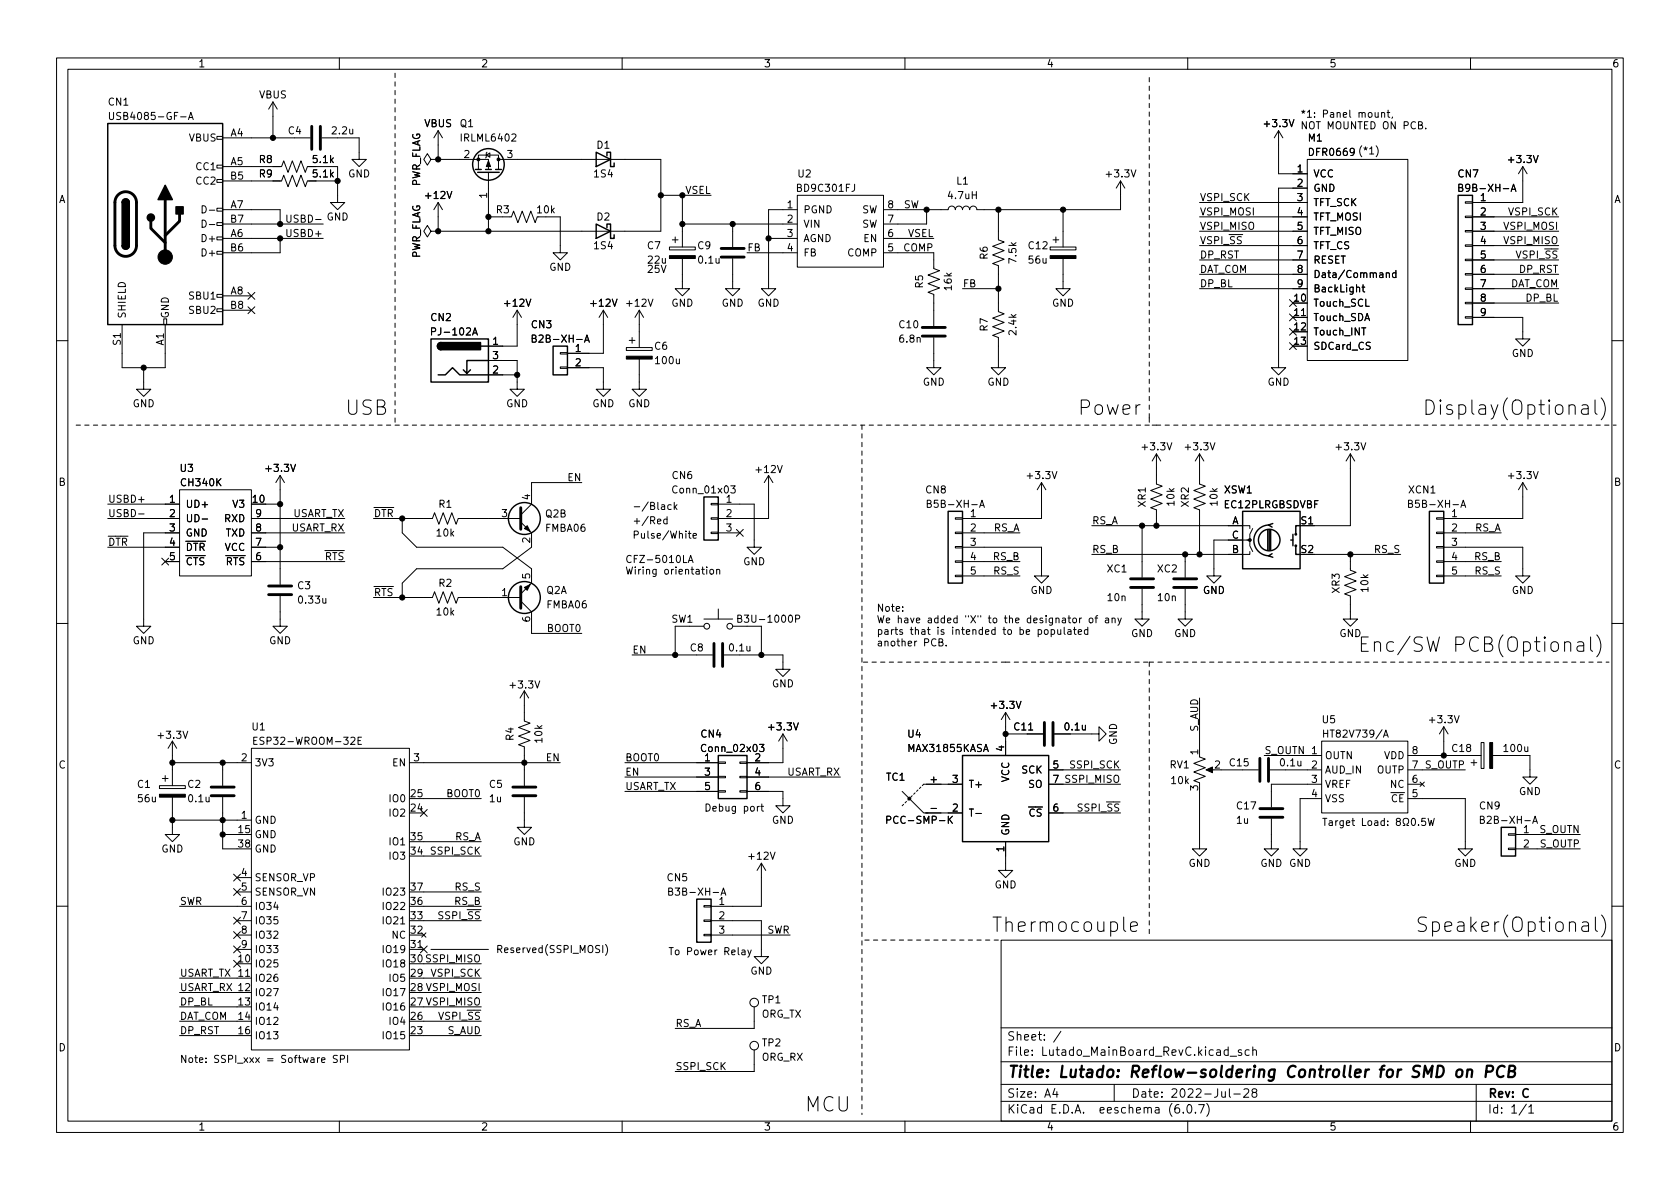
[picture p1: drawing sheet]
<svg xmlns="http://www.w3.org/2000/svg" width="297mm" height="210mm" viewBox="0 0 297 210" stroke-linecap="round" stroke-linejoin="round" font-family="sans-serif">
<g fill="none" stroke="#000" stroke-width=".18">
<path d="M10 10.2h277v190.1h-277zM12 12.2h273v186.1h-273zM19.4 19.9v1l.2 .2h.4l.1-.2v-1M48.3 18l-.8 1.3M48.3 18v6.4M48.3 18l.7 1.3M60 10.2v2M110 10.2v2M160 10.2v2M210 10.2v2M243.1 19.9l.1 .8h.3l.2-.1M243.7 19.9v.8"/>
<path d="M244.3 19.9v.8M245.2 19.9h.5M245.4 19.5v1.1l.3 .1M260 10.2v2M33.3 21.1l.4-1.2 .5 1.2M33.4 20.8h.6M35.7 36.4a.64 .64 0 0 1 .8 .6 .64 .64 0 0 1-.8 .7zM35.7 38.9a.64 .64 0 0 1 .8 .7 .64 .64 0 0 1-.8 .6zM37 37.2h1M37 39.7h1M38.4 39.4h1v.5h-1zM38.4 36.8h1v.5h-1z"/>
<path d="M38.4 31.7h1v.6h-1zM38.4 29.2h1v.5h-1zM38.4 24.1h1v.5h-1zM39.4 32h10.4l.4-1 .7 2 .8-2 .8 2 .7-2 .8 2 .4-1h5.3M39.4 29.5h10.4l.4-1.1 .7 2.1 .8-2.1 .8 2.1 .7-2.1 .8 2.1 .4-1h5.3v6.3h1.3l-1.3 1.3-1.3-1.3h1.3M39.4 37.1h10.1v2.5M39.4 24.4h15.5M39.4 39.6h17.7M50.7 38v1.1l.3 .2h.2l.2-.2v-1.1M56.9 24.4h6.6v3.8h1.3l-1.3 1.3-1.3-1.3h1.3M76.2 28.2l-.6-1-.7 1 .7 1 .6-1h1.3M77.5 28.2h8.9v1.8"/>
<path d="M77.5 28.2h.1M77.5 35.8l-.8 1.3M77.5 23.1v5.1M77.5 35.8v5.1M77.5 35.8l.7 1.3M77.5 23.1l-.8 1.3M77.5 23.1l.7 1.3M84.6 30v-2.6h3.5v2.6M86 27.4l.6-.4v.8zM86.1 26.9l-.1 .1v.8l-.1 .1M86.4 30.5v10.4M86.4 38.3h2.5"/>
<path d="M88.1 28.2h28.7v12.7h-39.3M90.4 38.3l.4-1 .8 2.1 .7-2.1 .8 2.1 .8-2.1 .7 2.1 .4-1.1M96.5 38.3h2.6v6.4h1.2l-1.2 1.3-1.3-1.3h1.3M116.8 34.5h8.9M120.6 39.6h20.4M120.6 34.5v9.2M129.5 39.6v4.1M141 34.5h15.2v12.7h-15.2zM141 37.1h-5.1v13.9h1.3l-1.3 1.3-1.3-1.3h1.3M163.8 37.1v2.5h-7.6M176.5 37.1v5.3l1 .4-2 .8 2 .7-2 .8 2 .7-2 .8 1 .4v8.1l1 .4-2 .8 2 .7-2 .8 2 .7-2 .8 1 .4v5.3h1.3l-1.3 1.3-1.2-1.3h1.2M188 37.1v6.6"/>
<path d="M198.1 32v5.1h-25.4a.64 .64 0 0 0-.6-.7 .64 .64 0 0 0-.7 .7 .64 .64 0 0 0-.6-.7 .64 .64 0 0 0-.6 .7 .64 .64 0 0 0-.7-.7 .64 .64 0 0 0-.6 .7 .64 .64 0 0 0-.6-.7 .64 .64 0 0 0-.7 .7h-11.4M198.1 32l-.7 1.3M198.1 32l.8 1.3M212.1 35.8h19M212.1 38.3h19M226.1 23.1l-.8 1.3M226.1 23.1v7.6h5M226.1 23.1l.7 1.3M231.1 28.2h17.8v35.5h-17.8zM231.1 33.3h-5v31.7h1.2l-1.2 1.3-1.3-1.3h1.3M240.8 25.8a1.46 1.46 0 0 0 0 1.9M241.1 26.1l.3 .2 .3-.2"/>
<path d="M241.3 26.5l.1-.2 .2 .2M241.4 26v.3M242.2 26.3l.3-.3v1.2M242.2 27.2h.7M243.3 25.8a1.46 1.46 0 0 1 0 1.9M244.3 20l.2-.1 .3 .1v.7M246.2 20.7l-.1 .2M250.8 22.1h.6l.1-.2-.1-.3-.6-.1v1.3h.5l.2-.1v-.3l-.3-.3M252.1 22.7v.1M257.9 33.2l.6-.1 .1-.2-.1-.2-.6-.1v1.2h.5l.2-.1 .1-.3-.3-.2M259.1 38.2h1.2v.3h-1.2zM259.1 35.7h1.2v.2h-1.2z"/>
<path d="M260.3 38.3h15.3M267.2 33.8l.4-1.2 .4 1.2M267.3 33.5h.6M269.2 29.5v6.3h-8.9M269.2 29.5l-.7 1.2M269.2 29.5l.8 1.2M21.6 57.4v7.6h7.6v-7.6M29 56.4h.5v1h-.5zM38.4 54.6h1v.5h-1zM38.4 52.1h1v.5h-1zM38.4 44.4h1v.6h-1zM38.4 41.9h1v.5h-1z"/>
<path d="M39.4 42.2h17.7M39.4 52.3h5M39.4 54.9h5M43.8 54.2l1.3 1.3M43.8 51.7l1.3 1.2M45.1 54.2l-1.3 1.3M45.1 51.7l-1.3 1.2M49.5 42.2v2.5h-10.1M76.2 40.9l-.6-1-.7 1 .7 1 .6-1h1.3M76.3 58.6h.6l.1-.2v-.3l-.7-.1v1.2M77.5 40.9h.1M83.6 59.2l.4-1.2 .4 1.2"/>
<path d="M83.7 58.9h.6M91.4 54.9v6.3h-5M91.4 54.9l-.7 1.2M91.4 54.9l.8 1.2M94.1 59.8h.5l.2-.2-.1-.2-.6-.2v1.3h.5l.2-.1v-.3l-.3-.3M106.7 54.9v7.6h-6.4M106.7 54.9l-.8 1.2M106.7 54.9l.7 1.2M111.8 59.7v1M113 54.9v6.6M113 54.9l-.7 1.2M113 54.9l.8 1.2"/>
<path d="M118.4 43.7h4.5v.5h-4.5zM118.9 42.4h1M119.4 41.9v1M120.6 45.7v5.3h1.3l-1.3 1.3-1.2-1.3h1.2M129.5 45.7v5.3h1.3l-1.3 1.3-1.2-1.3h1.2M132.1 44.7h8.9M135.9 42.2h5.1M156.2 44.7h8.9v2.8l1 .4-2 .7 2 .8-2 .8 2 .7-2 .8 1 .4v5.6M156.2 42.2h8.9M165.1 59.7v5.3h1.3l-1.3 1.3-1.3-1.3h1.3M170.2 51h6.3M185.7 43.7h4.5v.5h-4.5z"/>
<path d="M186.2 42.4h1M186.7 41.9v1M188 45.7v5.3h1.2l-1.2 1.3-1.3-1.3h1.3M212.1 40.9h19M212.1 43.4h19M212.1 46h19M212.1 48.5h19M212.1 51h19M228 53l1.2 1.2M228 55.5l1.2 1.2M228 58.1l1.2 1.2M228.6 56.1h2.5"/>
<path d="M229.2 53l-1.2 1.2M229.2 55.5l-1.2 1.2M229.2 58.1l-1.2 1.2M240.8 50.8h.5M241 50.4v1l.3 .2M241.5 52.9v1.3h.6M245.1 48.4l.2-.2 .3 .1 .1 .8M245.1 48.2v.9M246.8 48.3l-.4-.1-.2 .3 .1 .5h.5M246.8 47.8v1.3M259.1 56h1.2v.3h-1.2zM259.1 53.5h1.2v.2h-1.2z"/>
<path d="M259.1 50.9h1.2v.3h-1.2zM259.1 48.4h1.2v.2h-1.2zM259.1 45.8h1.2v.3h-1.2zM259.1 43.3h1.2v.3h-1.2zM259.1 40.8h1.2v.2h-1.2zM260.3 56.1h8.9v3.8h1.3l-1.3 1.3-1.2-1.3h1.2M260.3 40.9h15.3M260.3 43.4h15.3M260.3 46h15.3M260.3 48.5h15.3M260.3 51h15.3M260.3 53.6h15.3"/>
<path d="M10 60.2h2M25.4 65v3.8h1.3l-1.3 1.3-1.3-1.3h1.3M86.4 63.7h5v5.1h1.3l-1.3 1.3-1.2-1.3h1.2M86.4 66.3h5M99.1 64.9h1.2v.2h-1.2zM99.1 62.4h1.2v.2h-1.2zM100.3 65h6.4v3.8h1.2l-1.2 1.3-1.3-1.3h1.3M103.4 60.5l.4-1.3 .4 1.3M103.5 60.1h.6M110.7 61.5h4.6v.5h-4.6zM111.3 60.2h1M113 63.5v5.3h1.3l-1.3 1.3-1.2-1.3h1.2"/>
<path d="M228 60.6l1.2 1.2M229.2 60.6l-1.2 1.2M279.7 71.7l.3-.1 .7 .1 .1 .2v1.4M280.8 72.2l-.8 .1a.5 .5 0 0 0-.4 .5 .5 .5 0 0 0 .4 .5l.8-.2M282 70.7v2.2l.4 .4M283.1 70.4a2.92 2.92 0 0 1 0 3.8M285 60.2h2M19 91.7h12.7M19 89.1h12.7M19 96.8h12.7M24.5 90.9h1M28.6 98.7l1.2 1.2"/>
<path d="M29.2 99.3h2.5M29.8 98.7l-1.2 1.2M31.7 86.6h12.7v15.2h-12.7zM31.7 94.2h-6.3v16.5h1.3l-1.3 1.3-1.3-1.3h1.3M35.7 91.8h1M44.4 91.7h16.6M44.4 94.2h16.6M44.4 96.8h5.1M44.4 99.3h16.6M47 89.1h2.5M49.5 84.1v19.3M49.5 84.1l-.7 1.2"/>
<path d="M49.5 84.1l.8 1.2M66 91.7h10.5l.3-1 .8 2 .8-2 .7 2 .8-2 .7 2 .4-1h11.1M71.1 91.7v2.5l2.6 2.6h15.2l5.1 3.8v2.5l-1.9 1.9M92.1 92.3l1.9 1.9v2.6l-5.1 3.8h-15.2l-2.6 2.5v2.6M102.9 85.3h-8.9v3.8l-1.9 2M117.9 91.9l-.3-.1-.3 .2 .2 .6h.4M117.9 91.4v1.2M118.7 89.3h-.4l-.2 .2 .1 .5h.5M119.2 88.8v1.3M119.3 89.6l.4 .5M119.7 89.3l-.5 .4M120.8 98.2v1.3h.7"/>
<path d="M121.7 99.5l.4-1.3 .4 1.3M121.7 94.3h.5M121.8 99.1h.6M121.9 93.9v1.1l.3 .2M122.5 94.8l.6-.2v-.2l-.4-.1-.2 .2 .1 .6h.5M125.7 94.1h1.3v.3h-1.3zM125.7 91.6h1.3v.2h-1.3zM125.7 89h1.3v.3h-1.3zM127 89.1h6.3v7.7h1.3l-1.3 1.2-1.2-1.2h1.2M127 94.2h3.8M129.2 85.9h.8l-.4 .5 .3 .1v.6l-.1 .1-.6-.1M130.2 93.6l1.2 1.2"/>
<path d="M131.4 93.6l-1.2 1.2M135.9 84.1v7.6h-8.9M135.9 84.1l-.8 1.2M135.9 84.1l.8 1.2M164 89.1l.5-.1 .1-.2v-.2l-.6-.1v1.2h.4l.2-.1 .1-.3-.3-.2M168.9 99.2h1.3v.2h-1.3zM168.9 96.6h1.3v.3h-1.3zM168.9 94.1h1.3v.3h-1.3zM168.9 91.6h1.3v.2h-1.3zM170.2 96.8h13.9v5h1.3l-1.3 1.3-1.2-1.3h1.2M170.2 94.2h10.1M170.2 99.3h10.1"/>
<path d="M173.2 89.7l.4-1.2 .5 1.2M173.3 89.4h.6M184.1 85.3v6.4h-13.9M184.1 85.3l-.7 1.3M184.1 85.3l.8 1.3M193 93h28v.5M201.9 93v9.1M204.5 80.3v5.3l1 .4-2 .7 2 .8-2 .8 2 .7-2 .8 1 .4v2.8M204.5 80.3l-.8 1.2M204.5 80.3l.7 1.2M209.5 98v4.1M212.1 80.3v5.3l1 .4-2 .7 2 .8-2 .8 2 .7-2 .8 1 .4v7.8"/>
<path d="M212.1 80.3l-.8 1.2M212.1 80.3l.8 1.2M221 97.5v.5h-28M221.5 97.5l-.5-1v-1h-6.4v6.3h1.3l-1.3 1.3-1.2-1.3h1.2M221.5 93.5l-.5 1v1h-.5M232.4 98h15.2M238.8 98v2.8l1 .4-2.1 .8 2.1 .7-2.1 .8 2.1 .8-2.1 .7 1.1 .4v4.1h1.2l-1.2 1.2-1.3-1.2h1.3M238.8 80.3v12.7h-6.4M238.8 80.3l-.8 1.2M238.8 80.3l.7 1.2M249 89.1l.6-.1 .1-.2-.1-.2-.6-.1v1.2h.5l.2-.1 .1-.3-.3-.2M254 99.2h1.3v.2h-1.3z"/>
<path d="M254 96.6h1.3v.3h-1.3zM254 94.1h1.3v.3h-1.3zM254 91.6h1.3v.2h-1.3zM255.3 96.8h13.9v5h1.3l-1.3 1.3-1.2-1.3h1.2M255.3 94.2h10.1M255.3 99.3h10.1M258.3 89.7l.4-1.2 .4 1.2M258.4 89.4h.6M269.2 85.3v6.4h-13.9M269.2 85.3l-.7 1.3M269.2 85.3l.8 1.3M10 110.2h2"/>
<path d="M49.5 105.4v5.3h1.3l-1.3 1.3-1.2-1.3h1.2M66 105.7h10.5l.3-1.1 .8 2.1 .8-2.1 .7 2.1 .8-2.1 .7 2.1 .4-1h11.1M92.1 106.3l1.9 1.9v3.8h8.9M111.8 115.8h14.2M119.4 110.7v5.1M121.9 110.7h2.6M124.5 109.5h5M125 100.3v.1M125 100.7v.8M125.6 100.7h.3l.3 .2v.4l-.3 .2h-.3l-.1-.2zM126.7 100.8l.2-.1h.3l.1 .8M126.7 100.7v.8"/>
<path d="M127 107.7v1.8M128 115.8h10.4v2.6h1.3l-1.3 1.2-1.2-1.2h1.2M129.5 110.7h2.6M130.4 109.4l.6-.1 .1-.2v-.2l-.7-.1v1.2h.5l.2-.1 .1-.3-.3-.2M134.6 110.7v5.1M140.7 109.4h.6l.1-.2-.1-.3-.6-.1v1.2M159.6 108v.1M159.6 107.3v.1M166 113.6l.6-.1 .1-.2-.1-.2-.6-.1v1.2h.5l.2-.1v-.3l-.3-.2M167.3 114.1v.1M168.9 101.7h1.3v.3h-1.3zM170.2 101.8h10.1"/>
<path d="M184.8 111.4l.3-.1 .2 .3v.3l-.2 .3-.3-.1-.2-.2zM185.9 111.4l.3-.1 .3 .3-.2 .5h-.4M185.9 111.3v1.3M187 111.3l.1 .8 .3 .1 .2-.1M187.6 111.3v.9M188.2 110.9v1.1l.1 .2M188.8 111.4h.5l.1 .8M189.4 111.6l-.5 .1-.1 .2 .1 .3 .5-.1M189.8 109.4l.3-.1 .2 .2v.4l-.2 .2h-.3l-.1-.2zM189.8 111.3h.5M190 110.9v1.1l.3 .2M190.6 111.8l.6-.2v-.2l-.4-.1-.2 .2 .1 .6h.5"/>
<path d="M190.9 109.3v.8M191.2 109.3l-.3 .2M192.3 111.4l-.3-.1-.3 .3 .1 .5h.5M192.3 110.9v1.3M192.7 109.4l.3-.1 .2 .2v.4l-.2 .2h-.3l-.1-.2zM193.6 109.3h.5M194.1 108.9l-.3 .1v1.1M195.5 109.4h.5v.7M196 109.6l-.4 .1-.2 .1 .2 .3h.4M196.6 109.4l.2-.1 .3 .1 .1 .7M196.6 109.3v.8M197.7 109.3l.3 .8"/>
<path d="M198.3 109.3l-.5 1.1-.1 .2M201.9 104.1v5.4h1.3l-1.3 1.2-1.2-1.2h1.2M209.5 104.1v5.4h1.3l-1.3 1.2-1.2-1.2h1.2M254 101.7h1.3v.3h-1.3zM255.3 101.8h10.1M276.6 113.7a.63 .63 0 0 1 1.1 .1v1.4M278.9 113.6l.3-.1 .7 .1 .1 .2v1.4M280 114.1l-.8 .1a.5 .5 0 0 0-.4 .5 .5 .5 0 0 0 .4 .5l.8-.1M281.2 112.6v2.2l.4 .4M282.3 112.3a2.91 2.91 0 0 1 0 3.8M285 110.2h2M28.2 138.9h4.6v.5h-4.6z"/>
<path d="M28.7 137.7h1M29.2 137.2v1M30.5 134.9h13.9M30.5 131.1v7.8M30.5 131.1l-.8 1.2M30.5 131.1l.7 1.2M39.4 134.9v4M44.4 132.3h28v53.4h-28zM44.9 131h.4M45.5 130.4h-.6v1.2h.6M63.3 131h.4M63.9 130.4h-.6v1.2h.6"/>
<path d="M72.4 134.9h26.7M92.7 122.2v5.3l1 .4-2 .7 2 .8-2 .8 2 .7-2 .8 1 .4v6.8M92.7 122.2l-.8 1.2M92.7 122.2l.8 1.2M110.5 134.9h16.5M110.5 137.4h16.5M110.5 139.9h16.5M127 139.8h1.3v.3h-1.3zM127 137.3h1.3v.2h-1.3zM127 134.7h1.3v.3h-1.3zM130.8 139.8h1.3v.3h-1.3zM130.8 137.3h1.3v.2h-1.3z"/>
<path d="M130.8 134.7h1.3v.3h-1.3zM132.1 139.9h6.3v2.6h1.3l-1.3 1.3-1.2-1.3h1.2M132.1 137.4h16.5M134.3 131.6h.8l-.4 .5 .3 .1v.6l-.2 .1-.5-.1M138.4 129.8v5.1h-6.3M138.4 129.8l-.7 1.3M138.4 129.8l.8 1.3M159.5 139.9l3.8 3.9h.8M162.3 139.7l-.2 .2M162.8 139.2l-.2 .2M170.2 138.7h-6.9l-.2 .2M177.8 129.8h6.6"/>
<path d="M177.8 126v7.6M177.8 126l-.8 1.2M177.8 126l.8 1.2M185.4 136.1h12.7M185.4 138.7h12.7M186.4 129.8h7.9v-1.3l1.3 1.3-1.3 1.3v-1.3M212.1 133.9l1 .3-2 .8 2 .8-2 .7 2 .8-2 .7 1 .4M212.1 139.9v10.2h1.3l-1.3 1.3-1.3-1.3h1.3M212.1 123.4v8.9M213.6 136.1h1M215.9 136.1h6.6M223.5 133.6h10.2"/>
<path d="M224.5 136.1h9.2M233.7 131.1h15.2v12.7h-15.2zM233.7 138.7h-8.9v4M234 129.1v1.3M234 129.7h.8M244.6 130.4l.4-1.3 .5 1.3M244.7 130h.6M248.9 133.6h13M248.9 136.1h10.2M248.9 138.7h2.6M251.1 138.3l.7 .8M251.8 138.3l-.7 .8"/>
<path d="M255.3 128.5l-.8 1.3M255.3 128.5v5.1M255.3 128.5l.7 1.3M260.1 134.9h1M260.6 134.4v1M261.9 131.3h.5v4.6h-.5zM263.9 133.6h6.6v3.8h1.3l-1.3 1.3-1.3-1.3h1.3M30.5 141v6.6h1.2l-1.2 1.2-1.3-1.2h1.3M30.5 145h13.9M39.4 147.6h2.5M39.4 141v9.1h2.5M41.3 157.1l1.2 1.2"/>
<path d="M41.3 154.6l1.2 1.2M41.9 155.2h2.5M41.9 157.7h2.5M42.5 157.1l-1.2 1.2M42.5 154.6l-1.2 1.2M74.3 143.1l1.2 1.3M74.9 141.2h10.2M74.9 157.7h10.2M74.9 148.8h10.2M74.9 151.4h10.2M75.5 143.1l-1.2 1.3M92.7 141v5.3h1.3l-1.3 1.3-1.3-1.3h1.3"/>
<path d="M118.2 157.6h.6l.1-.2-.1-.2-.6-.2v1.3h.5l.2-.1 .1-.3-.3-.3M127.5 158.3l.4-1.3 .4 1.3M127.6 157.9h.6M133.9 142.6v.8M134.3 142.6l-.4 .2M134.5 142.6h.5M134.6 152.6v7.7h-8.9M134.6 152.6l-.7 1.3M134.6 152.6l.8 1.3M134.7 142.2v1.1l.3 .1M156.8 145l.6-.1 .1-.1-.1-.3-.6-.2v1.3M159.8 142.2l-.3 .3"/>
<path d="M160.3 141.7l-.3 .3M160.8 141.2l-.3 .3M161.3 140.7l-.3 .3M161.8 140.2l-.3 .3M167.6 143.8h2.6M167.9 144.9l.5 .7M168.4 144.3l-.7 .8M172.5 143.8h1M177.8 148.8v5.1h1.3l-1.3 1.3-1.3-1.3h1.3M185.4 143.8h12.7M224.8 144.8v5.3h1.3l-1.3 1.3-1.3-1.3h1.3M233.7 141.2h-3.8v8.9h-1.3l1.3 1.3 1.2-1.3h-1.2"/>
<path d="M233.9 144.7h.7M234.2 144.7v1.3M235 145.2h.5l.1 .8M235.6 145.4l-.5 .1-.1 .2 .1 .3 .5-.1M236.2 145.1v.9M236.5 145.1l-.3 .3M237.5 145.1v1.1l-.2 .2-.3-.1M237.5 145.2l-.4-.1-.2 .3 .1 .5h.5M238.1 145.6l.6-.2-.1-.2-.4-.1-.1 .2v.6h.5M239 145.1h.5M239.2 144.7v1.1l.3 .2M240.9 144.7v1.3h.6"/>
<path d="M242 145.2l.3-.1 .2 .3v.3l-.2 .3-.3-.1-.1-.2zM243.1 145.2h.5v.8M243.6 145.4l-.4 .1-.2 .2 .2 .3 .4-.1M244.8 145.2l-.4-.1-.2 .3 .1 .5h.5M244.8 144.7v1.3M245.4 145.9v.1M245.4 145.2v.1M247.1 145.3l-.2-.3v-.2l.2-.1 .4 .1 .1 .1-.1 .2-.5 .2-.1 .2v.2l.2 .3h.3l.2-.3v-.2l-.2-.2M248.1 146h.3v-.3a.54 .54 0 0 1-.3-.7 .54 .54 0 0 1 .8-.2 .58 .58 0 0 1-.1 .9v.3h.3M248.9 141.2h10.2v8.9h-1.3l1.3 1.3 1.2-1.3h-1.2M249.7 144.8l.1-.1a.68 .68 0 0 1 .5 .6 .68 .68 0 0 1-.5 .7l-.1-.1-.2-.4zM250.8 145.9v.1"/>
<path d="M252 144.7h-.6v.6l.1-.1 .5 .1 .1 .1-.1 .5-.2 .1-.4-.1M252.5 144.7l.3 1.3 .2-.9 .3 .9 .3-1.3M261.7 144.9h.6l.1-.2-.1-.2-.6-.2v1.3h.5l.2-.1 .1-.3-.3-.3M263 144.5l.4-.2 .3 .4-.8 .9h.8M264.2 144.9h.6l.1-.2-.1-.2-.6-.2v1.3h.5l.2-.1v-.3l-.3-.3M265.5 145.1h1M266.7 150h1.3v.2h-1.3zM266.7 147.4h1.3v.3h-1.3zM266.9 144.3l.9 1.3M267.8 144.3l-.9 1.3M268 147.6h11.4M268 150.1h11.4"/>
<path d="M268.3 144.3v1.3M268.3 144.9h.7M269 144.3v1.3M269.6 145.1h1M271 145.6l.4-1.3 .4 1.3M271.1 145.2h.6M10 160.2h2M31.7 160.3h12.7M31.7 173h12.7M31.7 175.5h10.2M31.7 178h10.2M41.3 162.2l1.2 1.2"/>
<path d="M41.3 167.3l1.2 1.2M41.3 164.7l1.2 1.3M41.3 169.8l1.2 1.2M41.9 162.8h2.5M41.9 165.3h2.5M41.9 167.9h2.5M42.5 162.2l-1.2 1.2M42.5 167.3l-1.2 1.2M42.5 164.7l-1.2 1.3M42.5 169.8l-1.2 1.2M72.4 167.9h2.5M74.3 167.3l1.2 1.2"/>
<path d="M74.5 165l.8 .7M74.9 160.3h10.2M74.9 162.8h10.2M74.9 173h10.2M74.9 175.5h10.2M74.9 178h10.2M74.9 170.4h10.2M75.3 165l-.8 .7M75.5 167.3l-1.2 1.2M76.2 167.9h10.2M106.6 167.2v1.3M107.1 167a1.46 1.46 0 0 1 0 1.9"/>
<path d="M124.5 165.2h1.2v.3h-1.2zM124.5 162.7h1.2v.2h-1.2zM124.5 160.1h1.2v.3h-1.2zM125.7 162.8h8.9v6.4h1.3l-1.3 1.2-1.3-1.2h1.3M125.7 165.3h14M131.2 168.1h.5v.7M131.7 168.3l-.4 .1-.2 .1 .2 .3h.4M132.2 168l.3 .8M132.8 168l-.4 1.1-.2 .2M133.3 178v3.9h-13.9M177 166.3h108v32h-108zM198.7 162.2v2.1l.3 .4"/>
<path d="M199.9 163.9l1.2-.3-.1-.5-.7-.1-.4 .4v.9l.1 .3 .3 .1 .7-.1M279.8 163.1l.2-.1 .7 .1 .2 .3v1.3M280.9 163.6l-.9 .1a.5 .5 0 0 0-.4 .5 .5 .5 0 0 0 .4 .5l.9-.1M282.1 162.2v2.1l.3 .4M283.2 161.8a2.91 2.91 0 0 1 0 3.9M285 160.2h2M31.7 180.6h10.2M31.7 183.1h10.2M56.9 187.5l.6-.2-.1-.2-.4-.1-.1 .2v.6h.5M59.6 186.7l-.4-.1-.2 .1v.4l.5 .2 .1 .3-.2 .3-.5-.1M60 198.3v2M60.2 187.3l.6-.1 .1-.2v-.3l-.7-.1v1.3"/>
<path d="M61.5 186.6v1.3M74.9 180.6h10.2M74.9 183.1h10.2M110 198.3v2M133.3 185.7v3.8h-13.9M160 198.3v2M177 194.8h108M177 191.8h108M177 187.8h108M177 181.8h108M186.5 192.5l-.4 1h1M186.9 193v1"/>
<path d="M187.6 182.4l-1.3 1.9M197 191.8v3M208.4 195.3a.59 .59 0 0 0-.7 .7v.5l.2 .3h.4l.2-.1 .1-.5-.2-.2-.4-.1-.3 .3M209.2 196.7v.1M210 198.3v2M210.1 195.4l.1-.1a.81 .81 0 0 1 .6 .7 .81 .81 0 0 1-.3 .8h-.1a.81 .81 0 0 1-.6-.6 .81 .81 0 0 1 .3-.8zM211.4 196.7v.1M211.9 195.3h1l-.6 1.5M213.4 195.1a1.72 1.72 0 0 1 0 2.3M217.1 185.7l-.4-.1-.3 .3v.4l.2 .3h.5M217.1 185.1v1.5M217.4 192.5v1.3l.2 .2"/>
<path d="M217.5 186.8h1.1M218.1 193.5h1.2M219.5 185.7l-.4-.1-.2 .2 .1 .3 .5 .1v.4h-.6M219.9 192.7l.6-.2 .2 .2 .1 .3-.9 1h.9M220.9 185.7l-.5-.1-.3 .3v.4l.2 .3h.6M221.5 185.8l.2-.2 .4 .1v.9M221.5 185.1v1.5M221.6 193.2l-.2-.3v-.2l.2-.2 .5 .1 .1 .2-.1 .2-.6 .2-.1 .3v.4l.2 .1h.3l.3-.3-.1-.4-.2-.1M260 198.3v2M261 191.8v6.5M269.9 195.3l-1.3 1.9M270.3 195.8l.4-.5v1.5"/>
<path d="M270.3 196.8h.9"/>
<circle cx="125" cy="110.7" r=".51"/>
<circle cx="129" cy="110.7" r=".51"/>
<circle cx="133.3" cy="177.3" r=".76"/>
<circle cx="133.3" cy="184.9" r=".76"/>
</g>
<path d="M257.7 189.3a.52 .52 0 0 1 .5-.2 .52 .52 0 0 1 .4 .4l-.1 .6a.55 .55 0 0 1-.5 .4 .55 .55 0 0 1-.5-.4zM259.5 189.3a.49 .49 0 0 1 .8 .1l-.1 1.1M259.5 189.1l-.2 1.4M262.8 189.5h.7a.55 .55 0 0 0 .5-.5 .55 .55 0 0 0-.3-.5h-.8l-.2 2M266 188.7a.88 .88 0 0 0-1-.1 .88 .88 0 0 0-.3 1 .69 .69 0 0 0 .3 .8 .69 .69 0 0 0 .8-.1M266.8 189.4l.9-.1a.46 .46 0 0 0 .2-.4 .46 .46 0 0 0-.3-.4h-.7l-.2 2h.7a.53 .53 0 0 0 .5-.5 .53 .53 0 0 0-.4-.6" fill="none" stroke="#000" stroke-width=".4"/>
<g fill="none" stroke="#000" stroke-width=".25">
<path d="M19 21.8h20.4v35.6h-20.4zM21.6 35.8a.64 .64 0 0 1 .6-.6 .64 .64 0 0 1 .7 .6M84.1 30h1M84.5 30.5h3.8M85.9 30h1M87.6 30h1M105.4 26.9l2.5 1.3-2.5 1.3zM105.4 39.6l2.5 1.3-2.5 1.3zM107.3 27.6v-.7h.6v2.6h.7v-.7M257.8 34.5h2.5v22.9h-2.5zM21.6 43.4a.64 .64 0 0 0 .6 .7 .64 .64 0 0 0 .7-.7M76.2 59.9h10.2v7.7h-10.2z"/>
<path d="M107.3 40.3v-.7h.6v2.6h.7v-.7M77.5 66.3h1.2l1.3-1.3 1.3 1.3h5.1M78 60.6a.64 .64 0 0 0-.7 .6 .64 .64 0 0 0 .7 .6M83.2 65.4l-.7 .6M85.1 61.2h1.3M86.4 63.7h-3.9v2.3l-.6-.6M97.8 61.2h2.5v5.1h-2.5zM124.5 87.9h2.5v7.6h-2.5zM167.6 90.4h2.6v12.7h-2.6zM219.7 90.4h10.2v10.2h-10.2zM224.2 93.7v3.6M224.4 92.8a2.73 2.73 0 0 0-2.7 2.8 2.73 2.73 0 0 0 2.7 2.7"/>
<path d="M224.4 93.7v3.6M224.7 93.7v3.6M224.9 97.9l-.6 .4 .7 .2M225 92.6l-.7 .2 .6 .4M228.2 95.5h.4M228.6 94.5v2M229.1 96.5v1.5h.8M229.9 93h-.8v1.5M252.7 90.4h2.6v12.7h-2.6zM127 133.6h5.1v7.6h-5.1zM170.2 133.6h15.2v15.2h-15.2zM123.2 159h2.5v7.6h-2.5z"/>
<path d="M265.4 146.3h2.6v5.1h-2.6z"/>
<circle cx="86.4" cy="29.1" r="2.79"/>
<circle cx="92.7" cy="91.7" r="2.82"/>
<circle cx="224.4" cy="95.5" r="1.9"/>
<circle cx="229.1" cy="94.5" r=".13"/>
<circle cx="229.1" cy="96.5" r=".13"/>
<circle cx="92.7" cy="105.7" r="2.82"/>
</g>
<g fill="#000" stroke="#000" stroke-width=".18">
<path d="M86.4 28.4l.3 1.1h-.7zM118.4 45.2h4.5v.5h-4.5zM185.7 45.2h4.5v.5h-4.5zM110.7 63h4.6v.5h-4.6zM92.7 93.5l.5-.5 .5 1zM92.7 103.9l1-.5-.5 1zM213.2 136.1l1.2-.5v1zM263.4 131.3h.5v4.6h-.5zM28.2 140.5h4.6v.5h-4.6z"/>
<circle cx="48.3" cy="24.4" r=".46"/>
<circle cx="49.5" cy="39.6" r=".46"/>
<circle cx="59.7" cy="32" r=".46"/>
<circle cx="77.5" cy="28.2" r=".46"/>
<circle cx="84.6" cy="28.2" r=".25"/>
<circle cx="86.4" cy="38.3" r=".46"/>
<circle cx="88.1" cy="28.2" r=".25"/>
<circle cx="116.8" cy="34.5" r=".46"/>
<circle cx="120.6" cy="39.6" r=".46"/>
<circle cx="120.6" cy="34.5" r=".46"/>
<circle cx="129.5" cy="39.6" r=".46"/>
<circle cx="163.8" cy="37.1" r=".46"/>
<circle cx="176.5" cy="37.1" r=".46"/>
<circle cx="188" cy="37.1" r=".46"/>
<circle cx="29.2" cy="45.5" r="1.27"/>
<circle cx="49.5" cy="42.2" r=".46"/>
<circle cx="77.5" cy="40.9" r=".46"/>
<circle cx="86.4" cy="40.9" r=".46"/>
<circle cx="135.9" cy="42.2" r=".46"/>
<circle cx="176.5" cy="51" r=".46"/>
<circle cx="25.4" cy="65" r=".46"/>
<circle cx="91.4" cy="66.3" r=".46"/>
<circle cx="49.5" cy="89.1" r=".46"/>
<circle cx="49.5" cy="96.8" r=".46"/>
<circle cx="201.9" cy="93" r=".46"/>
<circle cx="204.5" cy="93" r=".46"/>
<circle cx="209.5" cy="98" r=".46"/>
<circle cx="212.1" cy="98" r=".46"/>
<circle cx="221" cy="95.5" r=".25"/>
<circle cx="238.8" cy="98" r=".46"/>
<circle cx="119.4" cy="115.8" r=".46"/>
<circle cx="134.6" cy="115.8" r=".46"/>
<circle cx="30.5" cy="134.9" r=".46"/>
<circle cx="39.4" cy="134.9" r=".46"/>
<circle cx="92.7" cy="134.9" r=".46"/>
<circle cx="177.8" cy="129.8" r=".46"/>
<circle cx="255.3" cy="133.6" r=".46"/>
<circle cx="30.5" cy="145" r=".46"/>
<circle cx="39.4" cy="145" r=".46"/>
<circle cx="39.4" cy="147.6" r=".46"/>
<circle cx="160.8" cy="141.2" r=".25"/>
</g>
<g fill="none" stroke="#000" stroke-width=".51">
<path d="M26.7 39.1v1.3l2.5 2.5M29.2 35.3v10.2M31.7 37.8v1.3l-2.5 2.6M55.1 22.3v4.1M56.6 22.3v4.1M20.3 43.4a1.91 1.91 0 0 0 1.9 1.9 1.91 1.91 0 0 0 1.9-1.9M20.3 43.4v-7.6a1.91 1.91 0 0 1 1.9-1.9 1.91 1.91 0 0 1 1.9 1.9v7.6M127.5 45.5h4.1M127.5 43.9h4.1M163.1 59.4h4M163.1 57.9h4M92.1 89.8v3.8"/>
<path d="M47.5 105.2h4.1M47.5 103.6h4.1M92.1 103.8v3.8M126.2 113.8v4.1M127.8 113.8v4.1M199.9 103.9h4.1M199.9 102.4h4.1M207.5 103.9h4.1M207.5 102.4h4.1M37.3 139.2h4.1M90.7 139.2h4M184.7 127.8v4"/>
<path d="M186.2 127.8v4M222.8 134.1v4.1M224.3 134.1v4.1M37.3 140.7h4.1M90.7 140.7h4M222.8 144.5h4M222.8 143h4"/>
</g>
<g fill="#000" stroke="#000" stroke-width=".25">
<path d="M21.8 35.4a.64 .64 0 0 1 .7-.2 .64 .64 0 0 1 .4 .6h-1.3zM29.2 32.8l1.3 2.5h-2.6zM31.1 36.6h1.3v1.2h-1.3zM21.6 43.4h1.3a.64 .64 0 0 1-.7 .7 .64 .64 0 0 1-.6-.7zM21.6 35.8h1.3v7.6h-1.3zM77.5 60.8l.5-.2v1.2a.64 .64 0 0 1-.6-.3 .64 .64 0 0 1 .1-.7zM78 60.6h7v1.2h-7z"/>
<circle cx="26.7" cy="38.5" r=".63"/>
</g>
<g fill="none" stroke="#000" stroke-width=".18" stroke-dasharray=".8 .8">
<path d="M69.8 12.9v62.3M152.4 75.2v69.8M203.2 73.9v-61M203.2 75.2h-190.5M203.2 73.9v1.3M204.5 75.2h81.2M204.5 75.2h-1.3M177.8 117.1h-25.4M177.8 117.1h25.4M203.2 117.1h81.3M203.2 117.1v48.2M152.4 145v52.1"/>
<path d="M176.5 166.2h-24.1"/>
</g>
<g font-size="3.5">
<text x="61" y="73.4">USB</text>
<text x="190.5" y="73.4">Power</text>
<text x="251.5" y="73.4">Display(Optional)</text>
<text x="240" y="115.3">Enc/SW PCB(Optional)</text>
<text x="175.3" y="164.8">Thermocouple</text>
<text x="250.2" y="164.8">Speaker(Optional)</text>
<text x="142.2" y="196.6">MCU</text>
</g>
<text font-size="2.8" x="178" y="190.6">Title: Lutado: Reflow-soldering Controller for SMD on PCB</text>
<g font-size="2.1">
<text x="178" y="184">Sheet: /</text>
<text x="178" y="186.7">File: Lutado_MainBoard_RevC.kicad_sch</text>
<text x="178" y="196.9">KiCad E.D.A. eeschema (6.0.7)</text>
<text x="178" y="194.1">Size: A4</text>
<text x="200" y="194.1">Date: 2022-Jul-28</text>
<text x="263" y="194.1">Rev: C</text>
<text x="263" y="196.9">Id: 1/1</text>
</g>
<g font-size="1.8">
<text x="35" y="11.9">1</text>
<text x="85" y="11.9">2</text>
<text x="135" y="11.9">3</text>
<text x="185" y="11.9">4</text>
<text x="235" y="11.9">5</text>
<text x="285" y="11.9">6</text>
<text x="45.8" y="17.4">VBUS</text>
<text x="19.2" y="18.7">CN1</text>
<text x="20.4" y="21.2">USB4085-GF-A</text>
<text x="51" y="23.7">C4</text>
<text x="58.8" y="23.7">2.2u</text>
<text x="75" y="22.5">VBUS</text>
<text x="81.4" y="22.5">Q1</text>
<text x="223.7" y="22.5">+3.3V</text>
<text x="229.9" y="20.8">*1: Panel mount,</text>
<text x="229.9" y="22.8">NOT MOUNTED ON PCB.</text>
<text x="33.4" y="25">VBUS</text>
<text x="40.8" y="24.1">A4</text>
<text x="40.8" y="29.2">A5</text>
<text x="45.9" y="28.8">R8</text>
<text x="55.4" y="28.8">5.1k</text>
<text x="81.7" y="25">IRLML6402</text>
<text x="82.1" y="27.9">2</text>
<text x="89.7" y="27.9">3</text>
<text x="105.5" y="26.3">D1</text>
<text x="231.3" y="25">M1</text>
<text x="231.7" y="27.6">DFR0669</text>
<text x="266.9" y="28.8">+3.3V</text>
<text x="10.3" y="35.9">A</text>
<text x="34.8" y="30.1">CC1</text>
<text x="34.8" y="32.6">CC2</text>
<text x="40.8" y="31.7">B5</text>
<text x="45.9" y="31.4">R9</text>
<text x="55.4" y="31.4">5.1k</text>
<text x="61.5" y="31.4">GND</text>
<text x="74.3" y="33.2" transform="rotate(-90 74.3 33.2)">PWR_FLAG</text>
<text x="75.4" y="35.2">+12V</text>
<text x="86.1" y="35" transform="rotate(-90 86.1 35)">1</text>
<text x="105.1" y="31.4">1S4</text>
<text x="121.1" y="34.3">VSEL</text>
<text x="141.1" y="31.4">U2</text>
<text x="141.1" y="33.9">BD9C301FJ</text>
<text x="167.8" y="35.2">4.7uH</text>
<text x="169.1" y="32.6">L1</text>
<text x="195.8" y="31.4">+3.3V</text>
<text x="212.1" y="35.5">VSPI_SCK</text>
<text x="229.4" y="30.5">1</text>
<text x="229.4" y="33">2</text>
<text x="229.4" y="35.6">3</text>
<text x="232.2" y="31.4">VCC</text>
<text x="232.2" y="33.9">GND</text>
<text x="257.8" y="31.4">CN7</text>
<text x="258.7" y="33.9">B9B-XH-A</text>
<text x="261.8" y="35.6">1</text>
<text x="285.3" y="35.9">A</text>
<text x="40.8" y="41.9">A6</text>
<text x="40.8" y="36.8">A7</text>
<text x="40.8" y="39.4">B7</text>
<text x="51.1" y="41.9">USBD+</text>
<text x="51.6" y="39.4">USBD- GND</text>
<text x="87.8" y="37.7">R3</text>
<text x="95" y="37.7">10k</text>
<text x="105.5" y="39">D2</text>
<text x="139.2" y="36.8">1</text>
<text x="139.2" y="39.4">2</text>
<text x="139.2" y="41.9">3</text>
<text x="142" y="37.7">PGND</text>
<text x="142" y="40.3">VIN</text>
<text x="152.3" y="40.3">SW</text>
<text x="152.3" y="37.7">SW</text>
<text x="157" y="41.9">6</text>
<text x="157" y="39.4">7</text>
<text x="157" y="36.8">8</text>
<text x="159.7" y="36.8">SW</text>
<text x="160.5" y="41.9">VSEL</text>
<text x="212.1" y="40.6">VSPI_MISO</text>
<text x="212.1" y="38.1">VSPI_MOSI</text>
<text x="229.4" y="38.1">4</text>
<text x="229.4" y="40.6">5</text>
<text x="232.2" y="36.4">TFT_SCK</text>
<text x="232.2" y="39">TFT_MOSI</text>
<text x="232.2" y="41.5">TFT_MISO</text>
<text x="261.8" y="38.1">2</text>
<text x="261.8" y="40.6">3</text>
<text x="266.1" y="40.6">VSPI_MOSI</text>
<text x="266.8" y="38.1">VSPI_SCK</text>
<text x="36" y="42.8">D+</text>
<text x="36" y="45.3">D+</text>
<text x="40.8" y="44.4">B6</text>
<text x="74.3" y="45.9" transform="rotate(-90 74.3 45.9)">PWR_FLAG</text>
<text x="97.1" y="47.9">GND</text>
<text x="105.1" y="44.1">1S4</text>
<text x="114.5" y="44.1">C7</text>
<text x="114.6" y="46.6">22u</text>
<text x="123.4" y="44.1">C9</text>
<text x="123.6" y="46.6">0.1u</text>
<text x="132.1" y="44.4">FB</text>
<text x="139.2" y="44.4">4</text>
<text x="142" y="42.8">AGND</text>
<text x="142" y="45.3">FB</text>
<text x="149.9" y="45.3">COMP</text>
<text x="152.7" y="42.8">EN</text>
<text x="157" y="44.4">5</text>
<text x="159.8" y="44.4">COMP</text>
<text x="174.6" y="45.8" transform="rotate(-90 174.6 45.8)">R6</text>
<text x="179.7" y="46.4" transform="rotate(-90 179.7 46.4)">7.5k</text>
<text x="181.9" y="44.1">C12</text>
<text x="181.9" y="46.6">56u</text>
<text x="212.1" y="45.7">DP_RST</text>
<text x="212.1" y="43.2">VSPI_~{SS}</text>
<text x="229.4" y="43.2">6</text>
<text x="229.4" y="45.7">7</text>
<text x="232.2" y="44.1">TFT_CS</text>
<text x="232.2" y="46.6">RESET</text>
<text x="261.8" y="43.2">4</text>
<text x="261.8" y="45.7">5</text>
<text x="266.1" y="43.2">VSPI_MISO</text>
<text x="266.8" y="45.7">VSPI_~{SS}</text>
<text x="33.6" y="53">SBU1</text>
<text x="40.8" y="52.1">A8</text>
<text x="114.3" y="48.2">25V</text>
<text x="163.2" y="50.9" transform="rotate(-90 163.2 50.9)">R5</text>
<text x="168.3" y="51.3" transform="rotate(-90 168.3 51.3)">16k</text>
<text x="170.2" y="50.8">FB</text>
<text x="212.1" y="48.2">DAT_COM</text>
<text x="212.1" y="50.8">DP_BL</text>
<text x="228.9" y="53.3">10</text>
<text x="229.4" y="48.3">8</text>
<text x="229.4" y="50.8">9</text>
<text x="232.2" y="49.1">Data/Command</text>
<text x="232.2" y="51.7">BackLight</text>
<text x="261.8" y="48.3">6</text>
<text x="261.8" y="50.8">7</text>
<text x="261.8" y="53.3">8</text>
<text x="266.8" y="50.8">DAT_COM</text>
<text x="268.6" y="48.2">DP_RST</text>
<text x="269.8" y="53.3">DP_BL</text>
<text x="22.2" y="56.4" transform="rotate(-90 22.2 56.4)">SHIELD</text>
<text x="29.8" y="56.4" transform="rotate(-90 29.8 56.4)">GND</text>
<text x="33.6" y="55.5">SBU2</text>
<text x="40.8" y="54.6">B8</text>
<text x="76.2" y="56.8">CN2</text>
<text x="76.8" y="59.3">PJ-102A</text>
<text x="89.4" y="54.2">+12V</text>
<text x="94" y="58">CN3</text>
<text x="104.6" y="54.2">+12V</text>
<text x="110.9" y="54.2">+12V</text>
<text x="118.7" y="54.2">GND</text>
<text x="127.6" y="54.2">GND</text>
<text x="133.9" y="54.2">GND</text>
<text x="159.1" y="58">C10</text>
<text x="174.6" y="58.5" transform="rotate(-90 174.6 58.5)">R7</text>
<text x="179.7" y="59.1" transform="rotate(-90 179.7 59.1)">2.4k</text>
<text x="186" y="54.2">GND</text>
<text x="228.9" y="55.9">11</text>
<text x="228.9" y="58.4">12</text>
<text x="232.2" y="54.2">Touch_SCL</text>
<text x="232.2" y="56.8">Touch_SDA</text>
<text x="232.2" y="59.3">Touch_INT</text>
<text x="261.8" y="55.9">9</text>
<text x="21.3" y="61" transform="rotate(-90 21.3 61)">S1</text>
<text x="29" y="61.1" transform="rotate(-90 29 61.1)">A1</text>
<text x="87.1" y="61">1</text>
<text x="87.1" y="63.5">3</text>
<text x="94.8" y="60.6">B2B-XH-A</text>
<text x="101.7" y="62.2">1</text>
<text x="101.7" y="64.8">2</text>
<text x="115.8" y="61.8">C6</text>
<text x="116" y="64.4">100u</text>
<text x="159.1" y="60.6">6.8n</text>
<text x="228.9" y="61">13</text>
<text x="232.2" y="61.8">SDCard_CS</text>
<text x="267.3" y="63.1">GND</text>
<text x="87.1" y="66">2</text>
<text x="163.1" y="68.2">GND</text>
<text x="174.6" y="68.2">GND</text>
<text x="224.1" y="68.2">GND</text>
<text x="23.4" y="72">GND</text>
<text x="89.5" y="72">GND</text>
<text x="104.7" y="72">GND</text>
<text x="111.1" y="72">GND</text>
<text x="31.9" y="83.4">U3</text>
<text x="47.2" y="83.4">+3.3V</text>
<text x="133.8" y="83.6">+12V</text>
<text x="202.1" y="79.6">+3.3V</text>
<text x="209.8" y="79.6">+3.3V</text>
<text x="236.4" y="79.6">+3.3V</text>
<text x="10.3" y="85.9">B</text>
<text x="19" y="88.9">USBD+</text>
<text x="30" y="88.9">1</text>
<text x="32.2" y="86">CH340K</text>
<text x="32.8" y="89.8">UD+</text>
<text x="41.3" y="89.8">V3</text>
<text x="44.7" y="88.9">10</text>
<text x="77.6" y="89.8">R1</text>
<text x="93.7" y="88.4" transform="rotate(-90 93.7 88.4)">4</text>
<text x="100.4" y="85.1">EN</text>
<text x="118.9" y="84.7">CN6</text>
<text x="119.2" y="87.2">Conn_01x03</text>
<text x="128.4" y="88.9">1</text>
<text x="163.7" y="87.2">CN8</text>
<text x="164.7" y="89.8">B5B-XH-A</text>
<text x="181.8" y="84.7">+3.3V</text>
<text x="202.6" y="89.6" transform="rotate(-90 202.6 89.6)">XR1</text>
<text x="207.6" y="89.4" transform="rotate(-90 207.6 89.4)">10k</text>
<text x="210.2" y="89.6" transform="rotate(-90 210.2 89.6)">XR2</text>
<text x="215.3" y="89.4" transform="rotate(-90 215.3 89.4)">10k</text>
<text x="216.4" y="87.2">XSW1</text>
<text x="216.5" y="89.9">EC12PLRGBSDVBF</text>
<text x="249.1" y="87.2">XCN1</text>
<text x="249.8" y="89.8">B5B-XH-A</text>
<text x="266.9" y="84.7">+3.3V</text>
<text x="285.3" y="85.9">B</text>
<text x="19" y="91.4">USBD-</text>
<text x="30" y="91.4">2</text>
<text x="30" y="94">3</text>
<text x="32.8" y="92.3">UD-</text>
<text x="32.8" y="94.9">GND</text>
<text x="39.7" y="92.3">RXD</text>
<text x="39.9" y="94.9">TXD</text>
<text x="45.2" y="94">8</text>
<text x="45.2" y="91.4">9</text>
<text x="51.4" y="94">USART_RX</text>
<text x="51.6" y="91.4">USART_TX</text>
<text x="66" y="91.4">~{DTR}</text>
<text x="77.3" y="94.9">10k</text>
<text x="88.7" y="91.4">3</text>
<text x="93.7" y="96" transform="rotate(-90 93.7 96)">2</text>
<text x="96.5" y="91.5">Q2B</text>
<text x="96.5" y="94">FMBA06</text>
<text x="111.8" y="95.2">Pulse/White</text>
<text x="111.8" y="92.7">+/Red</text>
<text x="111.8" y="90.2">-/Black</text>
<text x="128.4" y="91.4">2</text>
<text x="128.4" y="94">3</text>
<text x="171.6" y="91.4">1</text>
<text x="171.6" y="94">2</text>
<text x="175.6" y="94">RS_A</text>
<text x="193" y="92.7">RS_A</text>
<text x="217.8" y="92.7">A</text>
<text x="217.8" y="95.2">C</text>
<text x="230.1" y="92.7">S1</text>
<text x="256.7" y="91.4">1</text>
<text x="256.7" y="94">2</text>
<text x="260.7" y="94">RS_A</text>
<text x="19" y="96.5">~{DTR}</text>
<text x="30" y="96.5">4</text>
<text x="30" y="99.1">5</text>
<text x="32.8" y="97.4">~{DTR} VCC</text>
<text x="32.8" y="99.9">~{CTS}~{RTS}</text>
<text x="45.2" y="99.1">6</text>
<text x="45.2" y="96.5">7</text>
<text x="56" y="99">~{RTS}</text>
<text x="110.5" y="99.5">CFZ-5010LA</text>
<text x="110.5" y="101.6">Wiring orientation</text>
<text x="131.4" y="99.9">GND</text>
<text x="171.6" y="96.5">3</text>
<text x="171.6" y="99.1">4</text>
<text x="171.6" y="101.6">5</text>
<text x="175.6" y="99">RS_B</text>
<text x="175.7" y="101.6">RS_S</text>
<text x="193" y="97.8">RS_B</text>
<text x="195.8" y="101.2">XC1</text>
<text x="204.7" y="101.2">XC2</text>
<text x="217.8" y="97.8">B</text>
<text x="230.1" y="97.8">S2</text>
<text x="243" y="97.8">RS_S</text>
<text x="256.7" y="96.5">3</text>
<text x="256.7" y="99.1">4</text>
<text x="256.7" y="101.6">5</text>
<text x="260.7" y="99">RS_B</text>
<text x="260.8" y="101.6">RS_S</text>
<text x="52.6" y="104.2">C3</text>
<text x="53" y="106.7">0.33u</text>
<text x="66" y="105.4">~{RTS}</text>
<text x="77.6" y="103.8">R2</text>
<text x="88.7" y="105.4">1</text>
<text x="93.7" y="102.3" transform="rotate(-90 93.7 102.3)">5</text>
<text x="96.6" y="105">Q2A</text>
<text x="96.7" y="107.6">FMBA06</text>
<text x="182.2" y="105">GND</text>
<text x="195.9" y="106.3">10n</text>
<text x="204.8" y="106.3">10n</text>
<text x="212.7" y="105">GND</text>
<text x="236.9" y="104.8" transform="rotate(-90 236.9 104.8)">XR3</text>
<text x="241.9" y="104.6" transform="rotate(-90 241.9 104.6)">10k</text>
<text x="267.3" y="105">GND</text>
<text x="23.4" y="113.9">GND</text>
<text x="47.6" y="113.9">GND</text>
<text x="77.3" y="108.8">10k</text>
<text x="93.7" y="110" transform="rotate(-90 93.7 110)">6</text>
<text x="96.8" y="111.7">BOOT0</text>
<text x="118.7" y="110.1">SW1</text>
<text x="131.3" y="110.1">B3U-1000P</text>
<text x="154.9" y="108.2">Note:</text>
<text x="154.9" y="110.2">We have added &quot;X&quot; to the designator of any</text>
<text x="154.9" y="112.2">parts that is intended to be populated</text>
<text x="200" y="112.6">GND</text>
<text x="207.6" y="112.6">GND</text>
<text x="236.8" y="112.6">GND</text>
<text x="111.8" y="115.6">EN</text>
<text x="122.1" y="115.2">C8</text>
<text x="129" y="115.2">0.1u</text>
<text x="154.9" y="114.3">another PCB.</text>
<text x="90.4" y="121.7">+3.3V</text>
<text x="136.5" y="121.5">GND</text>
<text x="175.5" y="125.3">+3.3V</text>
<text x="28.1" y="130.6">+3.3V</text>
<text x="44.6" y="129.2">U1</text>
<text x="45.9" y="131.7">ESP32-WROOM-32E</text>
<text x="90.8" y="130.9" transform="rotate(-90 90.8 130.9)">R4</text>
<text x="95.9" y="131.3" transform="rotate(-90 95.9 131.3)">10k</text>
<text x="124" y="130.4">CN4</text>
<text x="136.1" y="129.2">+3.3V</text>
<text x="160.5" y="130.4">U4</text>
<text x="179.4" y="129.2">C11</text>
<text x="188.4" y="129.2">0.1u</text>
<text x="197.5" y="131.8" transform="rotate(-90 197.5 131.8)">GND</text>
<text x="211.8" y="129.4" transform="rotate(-90 211.8 129.4)">S_AUD</text>
<text x="233.8" y="127.9">U5</text>
<text x="234.5" y="130.4">HT82V739/A</text>
<text x="252.9" y="127.9">+3.3V</text>
<text x="10.3" y="135.9">C</text>
<text x="42.7" y="134.6">2</text>
<text x="45" y="135.5">3V3</text>
<text x="69.4" y="135.5">EN</text>
<text x="73.2" y="134.6">3</text>
<text x="96.6" y="134.6">EN</text>
<text x="110.5" y="137.1">EN</text>
<text x="110.5" y="134.6">BOOT0</text>
<text x="124.3" y="133">Conn_02x03</text>
<text x="124.6" y="134.6">1</text>
<text x="124.6" y="137.2">3</text>
<text x="133.5" y="134.6">2</text>
<text x="133.5" y="137.2">4</text>
<text x="139.1" y="137.1">USART_RX</text>
<text x="160.7" y="133">MAX31855KASA</text>
<text x="177.5" y="132.8" transform="rotate(-90 177.5 132.8)">4</text>
<text x="180.7" y="136.8">SCK</text>
<text x="186.2" y="135.9">5</text>
<text x="189.4" y="135.9">SSPI_SCK</text>
<text x="206.9" y="135.9">RV1</text>
<text x="211.8" y="133.5" transform="rotate(-90 211.8 133.5)">1</text>
<text x="214.8" y="135.9">2</text>
<text x="217.5" y="135.5">C15</text>
<text x="223.5" y="133.3">S_OUTN 1</text>
<text x="226.5" y="135.5">0.1u</text>
<text x="231.9" y="135.9">2</text>
<text x="234.2" y="134.2">OUTN</text>
<text x="234.2" y="136.8">AUD_IN</text>
<text x="243.5" y="136.8">OUTP</text>
<text x="244.7" y="134.2">VDD</text>
<text x="249.7" y="135.9">7</text>
<text x="249.7" y="133.3">8</text>
<text x="252" y="135.9">S_OUTP</text>
<text x="256.8" y="133">C18</text>
<text x="266" y="133">100u</text>
<text x="285.3" y="135.9">C</text>
<text x="24.3" y="139.3">C1</text>
<text x="24.5" y="141.9">56u</text>
<text x="33.2" y="139.3">C2</text>
<text x="33.4" y="141.9">0.1u</text>
<text x="69" y="141.9">IO0</text>
<text x="72.7" y="143.5">24</text>
<text x="72.7" y="141">25</text>
<text x="79" y="141">BOOT0</text>
<text x="86.5" y="139.3">C5</text>
<text x="86.6" y="141.9">1u</text>
<text x="110.5" y="139.7">USART_TX</text>
<text x="124.5" y="143.5">Debug port</text>
<text x="124.6" y="139.7">5</text>
<text x="133.5" y="139.7">6</text>
<text x="156.7" y="138">TC1</text>
<text x="164.6" y="138.4">+</text>
<text x="164.8" y="143.5">-</text>
<text x="168.4" y="143.5">2</text>
<text x="168.4" y="138.4">3</text>
<text x="171.2" y="139.3">T+</text>
<text x="178.4" y="138.3" transform="rotate(-90 178.4 138.3)">VCC</text>
<text x="181.8" y="139.3">SO</text>
<text x="186.2" y="143.5">6</text>
<text x="186.2" y="138.4">7</text>
<text x="188.6" y="138.4">SSPI_MISO</text>
<text x="189.4" y="143.5">SSPI_~{SS}</text>
<text x="207.2" y="138.6">10k</text>
<text x="211.8" y="139.8" transform="rotate(-90 211.8 139.8)">3</text>
<text x="218.7" y="143.1">C17</text>
<text x="231.9" y="138.4">3</text>
<text x="231.9" y="141">4</text>
<text x="234.2" y="139.3">VREF</text>
<text x="234.2" y="141.9">VSS</text>
<text x="244.6" y="141.9">~{CE}</text>
<text x="245.9" y="139.3">NC</text>
<text x="249.7" y="141">5</text>
<text x="249.7" y="138.4">6</text>
<text x="261.6" y="143.1">CN9</text>
<text x="268.5" y="140.6">GND</text>
<text x="42.2" y="147.3">15</text>
<text x="42.2" y="149.9">38</text>
<text x="42.7" y="144.8">1</text>
<text x="45" y="145.7">GND</text>
<text x="45" y="148.2">GND</text>
<text x="69" y="144.4">IO2</text>
<text x="69" y="149.5">IO1</text>
<text x="72.7" y="148.6">35</text>
<text x="80.4" y="148.6">RS_A</text>
<text x="90.7" y="149.5">GND</text>
<text x="136.5" y="145.7">GND</text>
<text x="157.5" y="145.7">PCC-SMP-K</text>
<text x="171.2" y="144.4">T-</text>
<text x="178.4" y="147.8" transform="rotate(-90 178.4 147.8)">GND</text>
<text x="180.6" y="144.4">~{CS}</text>
<text x="218.7" y="145.7">1u</text>
<text x="269.4" y="147.3">1</text>
<text x="269.4" y="149.9">2</text>
<text x="272.2" y="147.3">S_OUTN</text>
<text x="272.3" y="149.8">S_OUTP</text>
<text x="28.5" y="150.7">GND</text>
<text x="42.7" y="154.9">4</text>
<text x="45" y="150.7">GND</text>
<text x="45" y="155.8">SENSOR_VP</text>
<text x="69" y="152">IO3</text>
<text x="72.7" y="151.1">34</text>
<text x="76.3" y="151.1">SSPI_SCK</text>
<text x="118" y="155.8">CN5</text>
<text x="132.5" y="152">+12V</text>
<text x="177.5" y="150.6" transform="rotate(-90 177.5 150.6)">1</text>
<text x="210.1" y="153.3">GND</text>
<text x="222.8" y="153.3">GND GND</text>
<text x="257.1" y="153.3">GND</text>
<text x="31.7" y="160">SWR</text>
<text x="42.7" y="157.5">5</text>
<text x="42.7" y="160">6</text>
<text x="45" y="158.4">SENSOR_VN</text>
<text x="45" y="160.9">IO34</text>
<text x="68" y="160.9">IO22</text>
<text x="68" y="158.4">IO23</text>
<text x="72.7" y="160">36</text>
<text x="72.7" y="157.5">37</text>
<text x="80.4" y="160">RS_B</text>
<text x="80.5" y="157.5">RS_S</text>
<text x="119" y="158.4">B3B-XH-A</text>
<text x="127.1" y="160">1</text>
<text x="175.8" y="157.1">GND</text>
<text x="42.7" y="162.6">7</text>
<text x="42.7" y="165.1">8</text>
<text x="42.7" y="167.6">9</text>
<text x="45" y="163.4">IO35</text>
<text x="45" y="166">IO32</text>
<text x="68" y="163.4">IO21</text>
<text x="69.3" y="166">NC</text>
<text x="72.7" y="167.6">31</text>
<text x="72.7" y="165.1">32</text>
<text x="72.7" y="162.6">33</text>
<text x="76.3" y="162.5">SSPI_~{SS}</text>
<text x="127.1" y="162.6">2</text>
<text x="127.1" y="165.1">3</text>
<text x="135.6" y="165.1">SWR</text>
<text x="31.7" y="172.7">USART_TX 11</text>
<text x="42.2" y="170.2">10</text>
<text x="45" y="171.1">IO25</text>
<text x="45" y="173.6">IO26</text>
<text x="45" y="168.5">IO33</text>
<text x="68" y="171.1">IO18</text>
<text x="68" y="168.5">IO19</text>
<text x="69" y="173.6">IO5</text>
<text x="72.7" y="172.7">29</text>
<text x="72.7" y="170.2">30 SSPI_MISO</text>
<text x="76.3" y="172.7">VSPI_SCK</text>
<text x="87.6" y="168.5">Reserved(SSPI_MOSI)</text>
<text x="118.1" y="168.9">To Power Relay</text>
<text x="132.7" y="172.3">GND</text>
<text x="31.7" y="175.2">USART_RX 12</text>
<text x="31.7" y="177.8">DP_BL</text>
<text x="42.2" y="177.8">13</text>
<text x="45" y="176.1">IO27</text>
<text x="45" y="178.7">IO14</text>
<text x="68" y="178.7">IO16</text>
<text x="68" y="176.1">IO17</text>
<text x="72.7" y="177.8">27 VSPI_MISO</text>
<text x="72.7" y="175.3">28 VSPI_MOSI</text>
<text x="134.6" y="180">ORG_TX</text>
<text x="134.8" y="177.4">TP1</text>
<text x="10.3" y="185.9">D</text>
<text x="31.7" y="180.3">DAT_COM</text>
<text x="31.7" y="182.9">DP_RST</text>
<text x="42.2" y="180.3">14</text>
<text x="42.2" y="182.9">16</text>
<text x="45" y="181.2">IO12</text>
<text x="45" y="183.8">IO13</text>
<text x="68" y="183.8">IO15</text>
<text x="69" y="181.2">IO4</text>
<text x="72.7" y="182.9">23</text>
<text x="72.7" y="180.3">26</text>
<text x="76.3" y="180.3">VSPI_~{SS}</text>
<text x="79.1" y="182.9">S_AUD</text>
<text x="119.4" y="181.6">RS_A</text>
<text x="134.8" y="185">TP2</text>
<text x="285.3" y="185.9">D</text>
<text x="31.7" y="187.9">Note: SSPI_xxx = Software SPI</text>
<text x="119.4" y="189.2">SSPI_SCK</text>
<text x="134.6" y="187.6">ORG_RX</text>
<text x="35" y="199.9">1</text>
<text x="85" y="199.9">2</text>
<text x="135" y="199.9">3</text>
<text x="185" y="199.9">4</text>
<text x="235" y="199.9">5</text>
<text x="285" y="199.9">6</text>
</g>
</svg>
